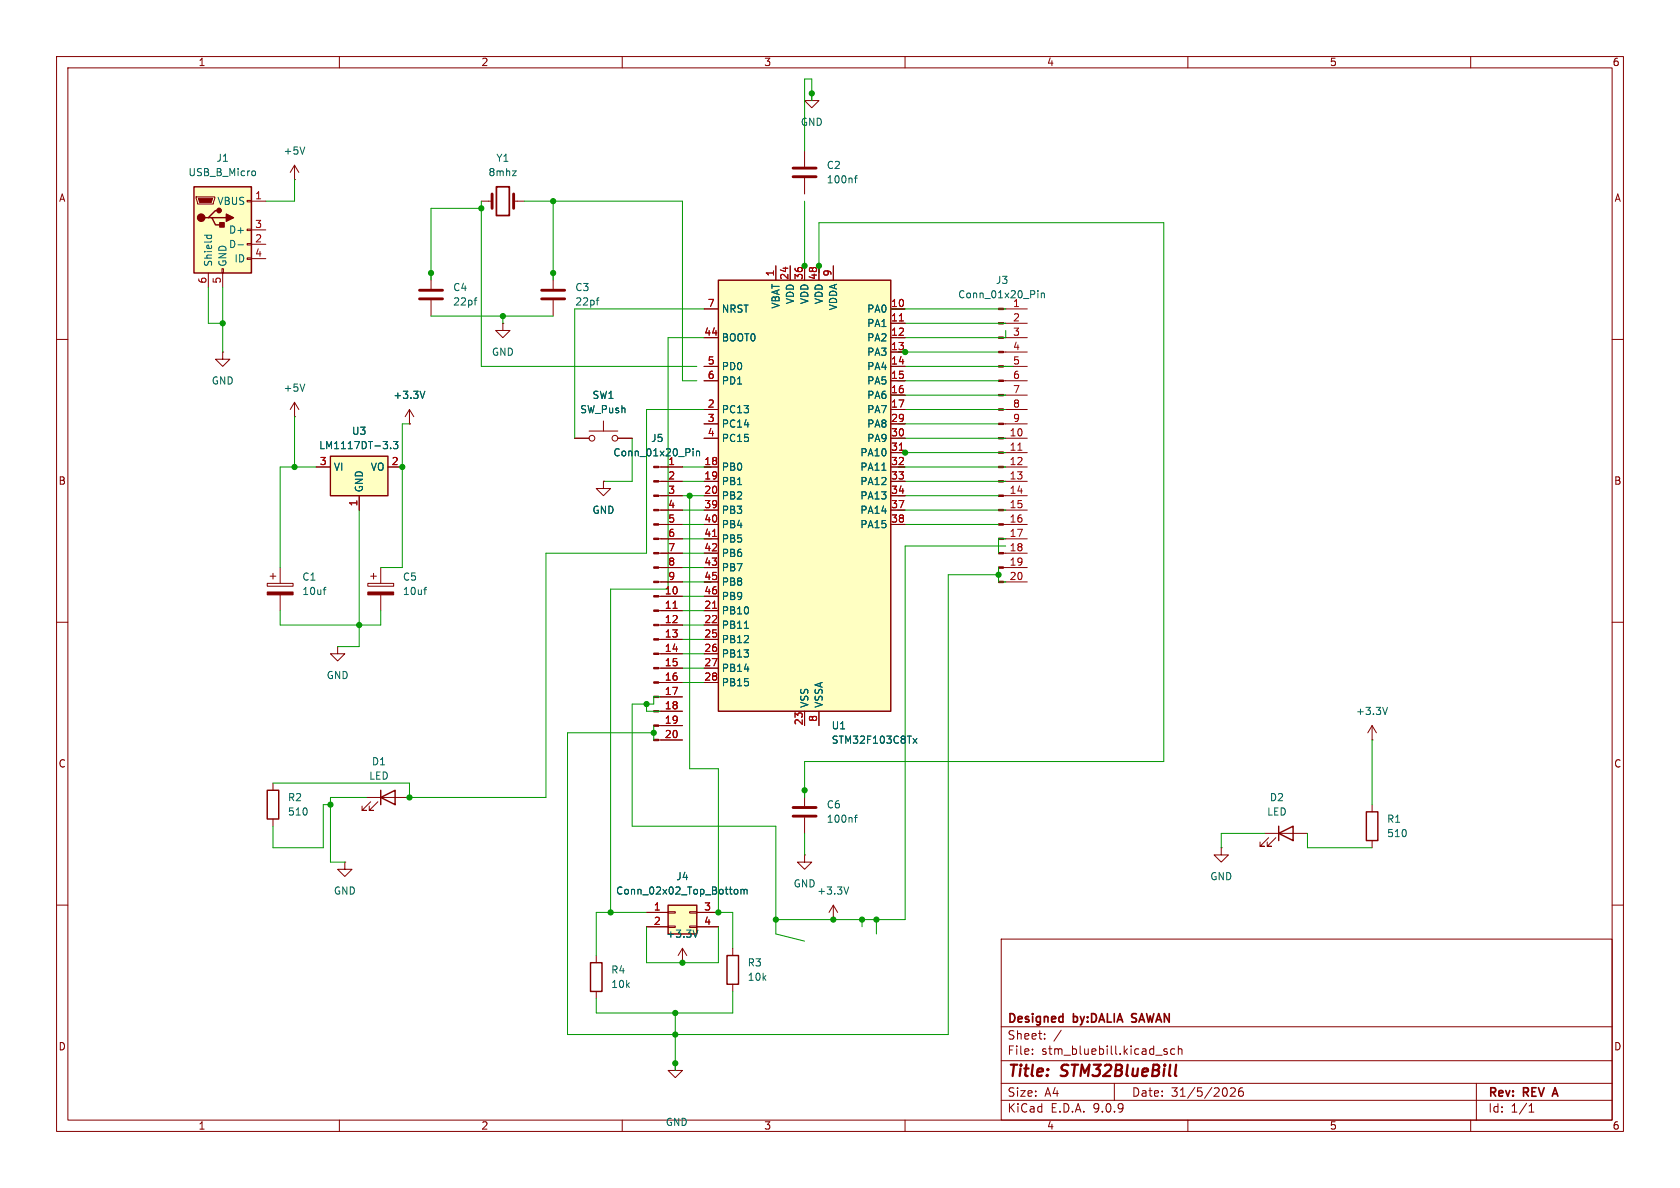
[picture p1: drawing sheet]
<svg xmlns="http://www.w3.org/2000/svg" width="297mm" height="210mm" viewBox="0 0 297 210" stroke-linecap="round" stroke-linejoin="round" font-family="sans-serif">
<g fill="none" stroke="#840000" stroke-width=".18">
<path d="M10 10h277v190h-277zM12 12h273v186h-273zM60 10v2M110 10v2M160 10v2M210 10v2M260 10v2M10 60h2M285 60h2M10 110h2M285 110h2M10 160h2"/>
<path d="M177 166h108v32h-108zM285 160h2M60 198v2M110 198v2M160 198v2M177 194.5h108M177 191.5h108M177 187.5h108M177 181.5h108M182.5 186.3v.1M182.5 185.5v.1M184.7 183.6v.1"/>
<path d="M184.7 182.8v.1M187.6 182.1l-1.3 2M197 191.5v3M206.3 185.5l-.3-.1-.3 .2 .1 .2 .5 .2v.3h-.6M207.7 185.5l-.5-.1-.2 .3v.4l.1 .2h.6M208.3 185.5l.2-.1 .4 .1 .1 .9M208.3 184.9v1.5M210 198v2M217.5 192.4l.6-.1 .2 .1 .1 .3-.9 1.1h.9M219.7 192.3a.59 .59 0 0 0-.7 .6v.6l.1 .2 .4 .1 .2-.1 .1-.5-.1-.3h-.5l-.2 .3M260 198v2M261 191.5v6.5"/>
<path d="M270.3 196.6h.9M270.3 195.5l.4-.4v1.5"/>
</g>
<path d="M274.6 193.4h.7M274.9 192.3l-.5 1.5" fill="none" stroke="#840000" stroke-width=".3"/>
<path d="M58.4 80.6h10.2v7h-10.2z" fill="#ffffc2"/>
<path d="M58.4 80.6h10.2v7h-10.2zM67.3 139.7v2.5M67.3 141l2.5-1.3v2.5zM241.6 143.5h2v5.1h-2zM128.5 168.9h2.1v5.1h-2.1z" fill="none" stroke="#840000" stroke-width=".25"/>
<g fill="none" stroke="#840000" stroke-width=".18">
<path d="M143.5 16.5v1.3h1.3l-1.3 1.3-1.3-1.3h1.3M143.5 16.5h.1M85.1 35.6h1.9M90.8 35.6h1.9M142.2 26.7v2.8M142.2 31.5v2.8M88.9 57.2v1.2h1.3l-1.3 1.3-1.3-1.3h1.3M88.9 57.2h.1M97.8 48.3v2.8M97.8 53.1v2.8M39.4 62.2v1.3h1.2l-1.2 1.3-1.3-1.3h1.3M39.4 62.2h.1"/>
<path d="M52.1 73.7h.1M52.1 71.1l-.8 1.3M52.1 71.1l.7 1.3M52.1 71.1v2.6M72.4 74.9h.1M72.4 72.4l-.8 1.3M72.4 72.4l.8 1.3M72.4 72.4v2.5M55.9 82.6h2.5M63.5 87.6v2.6M68.6 82.6h2.5M242.6 130.8h.1"/>
<path d="M242.6 128.3v2.5M242.6 128.3l-.8 1.2M242.6 128.3l.7 1.2M61 152.4v1.3h1.2l-1.2 1.2-1.3-1.2h1.3M61 152.4h.1M64.8 141h7.6M65.5 141.7l-1.5 1.6h.8h-.8v-.8M66.8 141.7l-1.5 1.6h.7h-.7v-.8M142.2 151.1v1.3h1.3l-1.3 1.3-1.2-1.3h1.2M142.2 151.1h.1M242.6 142.2v1.3M242.6 148.6v1.3"/>
<path d="M120.6 170.2h.1M120.6 167.6l-.7 1.3M120.6 167.6l.8 1.3M120.6 167.6v2.6M129.5 167.6v1.3M129.5 174v1.3M119.4 188v1.2h1.2l-1.2 1.3-1.3-1.3h1.3M119.4 188h.1"/>
</g>
<path d="M90.6 30.2h.7l-.7 .9h.7M151.1 31.5h.4M151.5 31.1l-.3 .1v1.1M105.4 53.1h.5M105.9 52.6l-.3 .1M53.9 67.9l-.4 1.3M69.1 79.2v.1M69.5 78h.8l-.4 .5 .4 .2v.5l-.2 .1-.6-.1M75.1 69.2l-.4 1.2M245.3 125l-.4 1.3M123.4 164.4l-.5 1.3" fill="none" stroke="#006464" stroke-width=".18"/>
<path d="M87 34.3v2.5M90.8 34.3v2.5M140.2 29.7h4.1M140.2 31.2h4.1M95.8 51.3h4M95.8 52.8h4" fill="none" stroke="#840000" stroke-width=".51"/>
<path d="M87.8 33h2.2v5.1h-2.2z" fill="none" stroke="#840000" stroke-width=".3"/>
<path d="M127 49.5h30.5v76.2h-30.5z" fill="#ffffc2"/>
<path d="M127 49.5h30.5v76.2h-30.5z" fill="none" stroke="#840000" stroke-width=".25"/>
<g fill="none" stroke="#840000" stroke-width=".18">
<path d="M124.5 54.6h2.5M124.5 59.7h2.5M137.2 47v2.5M139.7 47v2.5M142.2 47v2.5M144.8 47v2.5M147.3 47v2.5M157.5 54.6h2.5M157.5 59.7h2.5M157.5 57.2h2.5M177.4 54.6h4.2M177.4 59.7h4.2"/>
<path d="M177.4 57.2h4.2M124.5 64.8h2.5M124.5 67.3h2.5M124.5 72.4h2.5M124.5 74.9h2.5M124.5 77.5h2.5M157.5 64.8h2.5M157.5 67.3h2.5M157.5 72.4h2.5M157.5 74.9h2.5M157.5 77.5h2.5M157.5 62.2h2.5"/>
<path d="M157.5 69.9h2.5M177.4 64.8h4.2M177.4 67.3h4.2M177.4 72.4h4.2M177.4 74.9h4.2M177.4 77.5h4.2M177.4 62.2h4.2M177.4 69.9h4.2M124.5 82.6h2.5M124.5 85.1h2.5M124.5 87.6h2.5M124.5 90.2h2.5"/>
<path d="M124.5 92.7h2.5M124.5 95.3h2.5M124.5 97.8h2.5M157.5 82.6h2.5M157.5 85.1h2.5M157.5 87.6h2.5M157.5 90.2h2.5M157.5 92.7h2.5M157.5 80h2.5M177.4 82.6h4.2M177.4 85.1h4.2M177.4 87.6h4.2"/>
<path d="M177.4 90.2h4.2M177.4 92.7h4.2M177.4 95.3h4.2M177.4 97.8h4.2M177.4 80h4.2M124.5 100.3h2.5M124.5 102.9h2.5M124.5 105.4h2.5M124.5 108h2.5M124.5 110.5h2.5M124.5 113h2.5M124.5 115.6h2.5"/>
<path d="M124.5 118.1h2.5M177.4 100.3h4.2M177.4 102.9h4.2M124.5 120.7h2.5M142.2 125.7v2.6M144.8 125.7v2.6"/>
</g>
<path d="M159 56.7h.7M159 79.6h.7M179.9 79.6h.8M126 94.8h.7M126 107.5h.7" fill="none" stroke="#a90000" stroke-width=".18"/>
<path d="M183.5 51.4v.1M183.5 51.8v.8M184.1 51.8v.8M184.1 51.9l.2-.1 .3 .1v.7M155.9 83.1h.7M131.6 111.1h.7M161.4 130.5l.7 .9M162.1 130.5l-.7 .9" fill="none" stroke="#006464" stroke-width=".18"/>
<g fill="#840000" stroke="#840000" stroke-width=".18">
<path d="M176.5 54.5h.9v.2h-.9z"/>
<path d="M176.5 57h.9v.3h-.9z"/>
<path d="M176.5 59.6h.9v.2h-.9z"/>
<path d="M176.5 62.1h.9v.3h-.9z"/>
<path d="M176.5 64.6h.9v.3h-.9z"/>
<path d="M176.5 67.2h.9v.2h-.9z"/>
<path d="M176.5 69.7h.9v.3h-.9z"/>
<path d="M176.5 72.3h.9v.2h-.9z"/>
<path d="M176.5 74.8h.9v.3h-.9z"/>
<path d="M176.5 77.3h.9v.3h-.9z"/>
<path d="M176.5 79.9h.9v.2h-.9z"/>
<path d="M176.5 82.4h.9v.3h-.9z"/>
<path d="M176.5 85h.9v.2h-.9z"/>
<path d="M176.5 87.5h.9v.3h-.9z"/>
<path d="M176.5 90h.9v.3h-.9z"/>
<path d="M176.5 92.6h.9v.2h-.9z"/>
<path d="M176.5 95.1h.9v.3h-.9z"/>
<path d="M176.5 97.7h.9v.2h-.9z"/>
<path d="M176.5 100.2h.9v.3h-.9z"/>
<path d="M176.5 102.7h.9v.3h-.9z"/>
</g>
<path d="M34.3 33h10.1v15.3h-10.1z" fill="#ffffc2"/>
<path d="M34.3 33h10.1v15.3h-10.1zM36.8 38.5h.7l.6 1.3h1.3M37.5 38.5h2.5M38.7 37.2h-.6l-1.3 1.3h-.6M104.4 170.2h2v5.1h-2z" fill="none" stroke="#840000" stroke-width=".25"/>
<g fill="none" stroke="#840000" stroke-width=".18">
<path d="M34.7 34.8h3.3v.3l-.3 1h-2.8zM43.7 35.4h.7v.3h-.7zM44.4 35.6h2.6M36.8 48.3v2.5M39.2 47.5h.3v.8h-.3zM39.4 48.3v2.5M43.7 40.5h.7v.3h-.7zM43.7 43.1h.7v.2h-.7zM43.7 45.6h.7v.2h-.7zM44.4 40.6h2.6M44.4 43.2h2.6M44.4 45.7h2.6"/>
<path d="M105.4 168.9v1.3M105.4 175.3v1.2"/>
</g>
<path d="M35.1 35.1h2.5l-.3 .7h-2z" fill="#840000" stroke="#840000" stroke-width=".18"/>
<g fill="#840000" stroke="#840000" stroke-width=".25">
<path d="M38.9 39.4h.7v.7h-.7z"/>
<path d="M40 37.8l1.3 .7-1.3 .6z"/>
<circle cx="35.6" cy="38.5" r=".63"/>
<circle cx="38.7" cy="37.2" r=".38"/>
</g>
<path d="M44.8 30.2l.3 .1 .1 .2-.1 .4-.3 .2M36.1 41.6h1.3M36.6 41.6v.3M37.3 41.6l.1 .3M42.1 43.3h.9" fill="none" stroke="#006464" stroke-width=".18"/>
<path d="M118.1 160h5.1v5.1h-5.1z" fill="#ffffc2"/>
<path d="M47.2 139.7h2.1v5.1h-2.1zM226.1 147.3l2.5-1.2v2.5zM226.1 146.1v2.5M118.1 160h5.1v5.1h-5.1z" fill="none" stroke="#840000" stroke-width=".25"/>
<g fill="none" stroke="#840000" stroke-width=".18">
<path d="M52.1 31.8h.1M52.1 29.2l-.8 1.3M52.1 29.2l.7 1.3M52.1 29.2v2.6M76.2 48.3v2.8M76.2 53.1v2.8M124.5 54.6h2.5M124.5 59.7h2.5M137.2 47v2.5M139.7 47v2.5M142.2 47v2.5M144.8 47v2.5"/>
<path d="M147.3 47v2.5M157.5 54.6h2.5M157.5 59.7h2.5M157.5 57.2h2.5M72.4 74.9h.1M101.6 77.5h2.5M104.1 76.2h5.1M106.7 74.4v1.8M109.2 77.5h2.6M124.5 77.5h2.5M124.5 64.8h2.5M124.5 67.3h2.5"/>
<path d="M124.5 72.4h2.5M124.5 74.9h2.5M157.5 77.5h2.5M157.5 64.8h2.5M157.5 67.3h2.5M157.5 72.4h2.5M157.5 74.9h2.5M157.5 62.2h2.5M157.5 69.9h2.5M55.9 82.6h2.5M63.5 87.6v2.6M68.6 82.6h2.5"/>
<path d="M106.7 85.1v1.3h1.2l-1.2 1.2-1.3-1.2h1.3M106.7 85.1h.1M116.4 82.6h4.2M116.4 85.1h4.2M116.4 87.6h4.2M116.4 90.2h4.2M116.4 92.7h4.2M116.4 95.3h4.2M116.4 97.8h4.2M124.5 82.6h2.5M124.5 85.1h2.5M124.5 87.6h2.5"/>
<path d="M124.5 90.2h2.5M124.5 92.7h2.5M124.5 95.3h2.5M124.5 97.8h2.5M157.5 82.6h2.5M157.5 85.1h2.5M157.5 87.6h2.5M157.5 90.2h2.5M157.5 92.7h2.5M157.5 80h2.5M47.2 103.1h4.6v.5h-4.6zM47.8 101.9h1"/>
<path d="M48.3 101.3v1.1M49.5 100.3v2.8M49.5 105.2v2.8M59.7 114.3v1.3h1.3l-1.3 1.2-1.3-1.2h1.3M59.7 114.3h.1M65 103.1h4.6v.5h-4.6zM65.5 101.9h1M66 101.3v1.1M67.3 100.3v2.8M67.3 105.2v2.8M116.4 100.3h4.2M116.4 102.9h4.2"/>
<path d="M116.4 105.4h4.2M116.4 108h4.2M116.4 110.5h4.2M116.4 113h4.2M116.4 115.6h4.2M116.4 118.1h4.2M124.5 100.3h2.5M124.5 102.9h2.5M124.5 105.4h2.5M124.5 108h2.5M124.5 110.5h2.5M124.5 113h2.5"/>
<path d="M124.5 115.6h2.5M124.5 118.1h2.5M48.3 138.4v1.3M116.4 120.7h4.2M116.4 123.2h4.2M116.4 125.7h4.2M116.4 128.3h4.2M116.4 130.8h4.2M124.5 120.7h2.5M142.2 125.7v2.6M142.2 139.7v2.8M144.8 125.7v2.6"/>
<path d="M48.3 144.8v1.3M142.2 144.5v2.8M215.9 149.9v1.2h1.3l-1.3 1.3-1.3-1.3h1.3M215.9 149.9h.1M223.5 147.3h7.6M224.3 148.1l-1.5 1.5h.7h-.7v-.8M225.6 148.1l-1.6 1.5h.8h-.8v-.8M114.3 161.3h3.8M114.3 163.8h3.8M118.1 161.2h1.3v.2h-1.3zM118.1 163.7h1.3v.3h-1.3zM120.6 170.2h.1"/>
<path d="M121.9 161.2h1.3v.2h-1.3zM121.9 163.7h1.3v.3h-1.3zM123.2 161.3h3.8M123.2 163.8h3.8M147.3 162.6h.1M147.3 160l-.7 1.3M147.3 160l.8 1.3M147.3 160v2.6"/>
<circle cx="104.6" cy="77.5" r=".51"/>
<circle cx="108.7" cy="77.5" r=".51"/>
</g>
<g fill="none" stroke="#006464" stroke-width=".18">
<path d="M53.9 26l-.4 1.2M83.8 53.1h.5M84.3 52.6l-.2 .1M69.1 79.2v.1M69.5 78h.8l-.4 .5 .4 .2v.5l-.2 .1-.6-.1M75.1 69.2l-.4 1.2M122.5 79.3v.1M122.5 79.7v.9M123.1 79.7v.9M123.1 79.9l.2-.2 .3 .1 .1 .8M155.9 83.1h.7M57.1 104.3h.5"/>
<path d="M57.6 103.8l-.2 .1M74.9 104.3h.5M75.4 103.8l-.2 .1M131.6 111.1h.7M161.4 130.5l.7 .9M162.1 130.5l-.7 .9M129.9 157.3l.3-.1 .2 .3-.1 .5h-.4M131 157.3l.4-.1 .1 .2M131 157.2v.9M131.5 157.4l.2-.2 .3 .1 .1 .8M131.5 157.4v.7M150 156.8l-.4 1.3"/>
<path d="M151.1 144.5h.4M151.5 144.1l-.3 .2v1.1M123.4 164.4l-.5 1.3"/>
</g>
<g fill="#840000" stroke="#840000" stroke-width=".18">
<path d="M47.2 104.6h4.6v.6h-4.6z"/>
<path d="M115.6 82.4h.8v.3h-.8z"/>
<path d="M115.6 85h.8v.2h-.8z"/>
<path d="M115.6 87.5h.8v.3h-.8z"/>
<path d="M115.6 90h.8v.3h-.8z"/>
<path d="M115.6 92.6h.8v.2h-.8z"/>
<path d="M115.6 95.1h.8v.3h-.8z"/>
<path d="M115.6 97.7h.8v.2h-.8z"/>
<path d="M115.6 100.2h.8v.3h-.8z"/>
<path d="M115.6 102.7h.8v.3h-.8z"/>
<path d="M115.6 105.3h.8v.2h-.8z"/>
<path d="M115.6 107.8h.8v.3h-.8z"/>
<path d="M115.6 110.4h.8v.2h-.8z"/>
<path d="M115.6 112.9h.8v.3h-.8z"/>
<path d="M115.6 115.4h.8v.3h-.8z"/>
<path d="M115.6 118h.8v.2h-.8z"/>
<path d="M115.6 120.5h.8v.3h-.8z"/>
<path d="M115.6 123.1h.8v.2h-.8z"/>
<path d="M115.6 125.6h.8v.3h-.8z"/>
<path d="M115.6 128.1h.8v.3h-.8z"/>
<path d="M115.6 130.7h.8v.2h-.8z"/>
<path d="M65 104.6h4.6v.6h-4.6z"/>
</g>
<path d="M159 56.7h.7M159 79.6h.7M126 94.8h.7M119 107.5h.7M126 107.5h.7" fill="none" stroke="#a90000" stroke-width=".18"/>
<path d="M74.2 51.3h4M74.2 52.8h4M140.2 142.7h4.1M140.2 144.3h4.1" fill="none" stroke="#840000" stroke-width=".51"/>
<g fill="none" stroke="#009600" stroke-width=".18">
<path d="M143.5 17.8v-3.8h-1.3v12.7M52.1 31.8v3.8h-5.1M85.1 35.6v29.2h38.1M85.1 36.8h-8.9v12.7M92.7 35.6h27.9v31.7h2.6M97.8 35.6v13.9M142.2 35.6v12.7M36.8 50.8v6.4h2.6M39.4 50.8v11.4M76.2 55.9h21.6M88.9 55.9v1.3M124.5 54.6h-22.9v22.9"/>
<path d="M124.5 59.7h-6.4v44.4h-10.2v57.2M144.8 48.3v-8.9h60.9v95.2h-63.5v6.4M157.5 54.6h20.3M158.7 57.2h19.1M177.8 58.4v1.3h-19.1M52.1 73.7v8.9M72.4 74.9h-1.3v25.4h-3.8M111.8 77.5v7.6h-5.1M124.5 72.4h-10.2v25.4h-17.8v43.2h-24.1v-2.6h-24.1M157.5 69.9h20.3M158.7 64.8h20.4M158.7 67.3h17.8"/>
<path d="M158.7 72.4h19.1M158.7 74.9h17.8M158.7 77.5h19.1M158.7 62.2h17.8M55.9 82.6h-6.4v17.7M63.5 90.2v24.1h-3.8M120.6 82.6h5.1M120.6 97.8h5.1M120.6 92.7h3.9M120.6 85.1h3.9M120.6 90.2h3.9M120.6 87.6h3.9"/>
<path d="M120.6 95.3h5.1M121.9 87.6v48.3h5.1v25.4h2.5v6.3M158.7 82.6h19.1M158.7 92.7h17.8M158.7 85.1h19.1M158.7 90.2h19.1M158.7 87.6h17.8M158.7 80h19.1M177.8 95.3h-1.3v2.5M177.8 96.5h-17.8v66.1h-22.8M49.5 108v2.5h17.8v-2.5M120.6 102.9h5.1"/>
<path d="M120.6 100.3h3.9M120.6 110.5h3.9M120.6 113h3.9M120.6 118.1h3.9M120.6 115.6h3.9M120.6 108h3.9M120.6 105.4h5.1M176.5 100.3v2.6h1.3M176.5 101.6h-8.9v81.3h-67.3v-53.4h15.3M114.3 124.5v1.2h2.5M115.6 128.3v2.5M116.8 123.2h-1.2v1.3h-3.8v21.6h25.4v19l5 1.3"/>
<path d="M120.6 120.7h3.9M242.6 130.8v11.4M58.4 142.2h-1.3v7.7h-8.8v-3.8M64.8 141h-6.4v11.4h2.6M142.2 147.3v3.8M223.5 147.3h-7.6v2.6M231.1 147.3v2.6h11.5M114.3 163.8v6.4h12.7v-6.4M114.3 161.3h-8.9v7.6M119.4 179.1v10.1M129.5 175.3v3.8h-24.1v-2.6M152.4 162.6v1.2"/>
<path d="M154.9 162.6v2.5"/>
</g>
<g fill="#009600" stroke="#009600" stroke-width=".18">
<circle cx="97.8" cy="35.6" r=".46"/>
<circle cx="85.1" cy="36.8" r=".46"/>
<circle cx="97.8" cy="48.3" r=".46"/>
<circle cx="88.9" cy="55.9" r=".46"/>
<circle cx="76.2" cy="48.3" r=".46"/>
<circle cx="71.1" cy="82.6" r=".46"/>
<circle cx="52.1" cy="82.6" r=".46"/>
<circle cx="39.4" cy="57.2" r=".46"/>
<circle cx="63.5" cy="110.5" r=".46"/>
<circle cx="58.4" cy="142.2" r=".46"/>
<circle cx="72.4" cy="141" r=".46"/>
<circle cx="114.3" cy="124.5" r=".46"/>
<circle cx="121.9" cy="87.6" r=".46"/>
<circle cx="144.8" cy="47" r=".46"/>
<circle cx="143.5" cy="16.5" r=".46"/>
<circle cx="142.2" cy="47" r=".46"/>
<circle cx="115.6" cy="129.5" r=".46"/>
<circle cx="142.2" cy="139.7" r=".46"/>
<circle cx="176.5" cy="101.6" r=".46"/>
<circle cx="152.4" cy="162.6" r=".46"/>
<circle cx="154.9" cy="162.6" r=".46"/>
<circle cx="107.9" cy="161.3" r=".46"/>
<circle cx="120.6" cy="170.2" r=".46"/>
<circle cx="127" cy="161.3" r=".46"/>
<circle cx="137.2" cy="162.6" r=".46"/>
<circle cx="119.4" cy="179.1" r=".46"/>
<circle cx="119.4" cy="188" r=".46"/>
<circle cx="119.4" cy="182.9" r=".46"/>
<circle cx="147.3" cy="162.6" r=".46"/>
<circle cx="160" cy="80" r=".46"/>
<circle cx="160" cy="62.2" r=".46"/>
</g>
<g font-size="2.8" fill="#840000">
<text x="178" y="190.9">Title:</text>
<text x="187.7" y="190.9">STM32BlueBill</text>
</g>
<g font-size="2.1" fill="#840000">
<text x="178" y="184">Sheet:</text>
<text x="178" y="181.2">Designed</text>
<text x="189.8" y="181.2">by:DALIA SAWAN</text>
<text x="178" y="186.7">File:</text>
<text x="184.1" y="186.7">stm_bluebill.kicad_sch</text>
<text x="178" y="196.9">KiCad</text>
<text x="178" y="194.1">Size:</text>
<text x="184.7" y="194.1">A4</text>
<text x="185.7" y="196.9">E.D.A.</text>
<text x="193.3" y="196.9">9.0.9</text>
<text x="200" y="194.1">Date:</text>
<text x="207" y="194.1">31/5/2026</text>
<text x="263" y="194.3">Rev:</text>
<text x="263" y="196.9">Id:</text>
<text x="267.1" y="196.9">1/1</text>
<text x="269.4" y="194.3">REV</text>
<text x="275.3" y="194.3">A</text>
</g>
<g font-size="1.8" fill="#840000">
<text x="35" y="11.9">1</text>
<text x="85" y="11.9">2</text>
<text x="135" y="11.9">3</text>
<text x="185" y="11.9">4</text>
<text x="235" y="11.9">5</text>
<text x="285" y="11.9">6</text>
<text x="10.3" y="35.9">A</text>
<text x="285.3" y="35.9">A</text>
<text x="10.3" y="85.9">B</text>
<text x="285.3" y="85.9">B</text>
<text x="10.3" y="135.9">C</text>
<text x="285.3" y="135.9">C</text>
<text x="10.3" y="185.9">D</text>
<text x="285.3" y="185.9">D</text>
<text x="35" y="199.9">1</text>
<text x="85" y="199.9">2</text>
<text x="135" y="199.9">3</text>
<text x="185" y="199.9">4</text>
<text x="235" y="199.9">5</text>
<text x="285" y="199.9">6</text>
</g>
<g font-size="1.8" fill="#006464">
<text x="141.5" y="22.5">GND</text>
<text x="38.2" y="28.8">J1</text>
<text x="50" y="27.5">+5V</text>
<text x="87.6" y="28.8">Y1</text>
<text x="33.2" y="31.3">USB_B_Micro</text>
<text x="86.3" y="31.3">8mhz</text>
<text x="146.1" y="30.1">C2</text>
<text x="146.1" y="32.6">100nf</text>
<text x="38.3" y="36.4">VBUS</text>
<text x="40.4" y="41.5">D+</text>
<text x="37.7" y="47.2" transform="rotate(-90 37.7 47.2)">Shield</text>
<text x="40.2" y="47.2" transform="rotate(-90 40.2 47.2)">GND</text>
<text x="40.4" y="44">D-</text>
<text x="41.4" y="46.6">ID</text>
<text x="80" y="51.7">C4</text>
<text x="101.6" y="51.7">C3</text>
<text x="140.6" y="53.9" transform="rotate(-90 140.6 53.9)">VDD</text>
<text x="143.1" y="53.9" transform="rotate(-90 143.1 53.9)">VDD</text>
<text x="145.6" y="53.9" transform="rotate(-90 145.6 53.9)">VDD</text>
<text x="169.3" y="52.9">Conn_01x20_Pin</text>
<text x="176" y="50.4">J3</text>
<text x="80" y="54.2">22pf</text>
<text x="101.6" y="54.2">22pf</text>
<text x="127.5" y="55.5">NRST</text>
<text x="138" y="54.7" transform="rotate(-90 138 54.7)">VBAT</text>
<text x="148.2" y="55" transform="rotate(-90 148.2 55)">VDDA</text>
<text x="153.2" y="55.5">PA0</text>
<text x="153.2" y="58">PA1</text>
<text x="179" y="54.4">1</text>
<text x="86.9" y="63.1">GND</text>
<text x="127.5" y="60.6">BOOT0</text>
<text x="127.5" y="65.6">PD0</text>
<text x="153.2" y="60.6">PA2</text>
<text x="153.2" y="63.1">PA3</text>
<text x="153.2" y="65.6">PA4</text>
<text x="37.3" y="68.2">GND</text>
<text x="50" y="69.4">+5V</text>
<text x="69.4" y="70.7">+3.3V</text>
<text x="104.6" y="70.7">SW1</text>
<text x="127.5" y="68.2">PD1</text>
<text x="153.2" y="68.2">PA5</text>
<text x="153.2" y="70.7">PA6</text>
<text x="62.1" y="77.1">U3</text>
<text x="102.5" y="73.3">SW_Push</text>
<text x="127.5" y="73.3">PC13</text>
<text x="127.5" y="75.8">PC14</text>
<text x="153.2" y="73.3">PA7</text>
<text x="153.2" y="75.8">PA8</text>
<text x="56.3" y="79.6">LM1117DT-3.3</text>
<text x="58.9" y="83.4">VI</text>
<text x="65.4" y="83.4">VO</text>
<text x="108.3" y="80.9">Conn_01x20_Pin</text>
<text x="115" y="78.3">J5</text>
<text x="127.5" y="78.3">PC15</text>
<text x="127.5" y="83.4">PB0</text>
<text x="152" y="80.9">PA10</text>
<text x="152" y="83.4">PA11</text>
<text x="153.2" y="78.3">PA9</text>
<text x="64.4" y="87.1" transform="rotate(-90 64.4 87.1)">GND</text>
<text x="127.5" y="86">PB1</text>
<text x="127.5" y="88.5">PB2</text>
<text x="152" y="86">PA12</text>
<text x="152" y="88.5">PA13</text>
<text x="104.6" y="91">GND</text>
<text x="127.5" y="91">PB3</text>
<text x="127.5" y="93.6">PB4</text>
<text x="152" y="91">PA14</text>
<text x="152" y="93.6">PA15</text>
<text x="127.5" y="96.1">PB5</text>
<text x="127.5" y="98.7">PB6</text>
<text x="127.5" y="101.2">PB7</text>
<text x="53.3" y="102.8">C1</text>
<text x="53.3" y="105.4">10uf</text>
<text x="71.1" y="102.8">C5</text>
<text x="71.1" y="105.4">10uf</text>
<text x="127.5" y="103.7">PB8</text>
<text x="127.5" y="106.3">PB9</text>
<text x="127.5" y="108.8">PB10</text>
<text x="127.5" y="111.4">PB11</text>
<text x="127.5" y="113.9">PB12</text>
<text x="127.5" y="116.4">PB13</text>
<text x="127.5" y="119">PB14</text>
<text x="57.7" y="120.2">GND</text>
<text x="127.5" y="121.5">PB15</text>
<text x="143.1" y="125.2" transform="rotate(-90 143.1 125.2)">VSS</text>
<text x="145.6" y="125.2" transform="rotate(-90 145.6 125.2)">VSSA</text>
<text x="146.9" y="129.1">U1</text>
<text x="146.9" y="131.7">STM32F103C8Tx</text>
<text x="239.6" y="126.6">+3.3V</text>
<text x="65.7" y="135.5">D1</text>
<text x="50.8" y="141.8">R2</text>
<text x="65.2" y="138">LED</text>
<text x="146.1" y="143.1">C6</text>
<text x="224.4" y="141.8">D2</text>
<text x="50.8" y="144.4">510</text>
<text x="146.1" y="145.6">100nf</text>
<text x="223.9" y="144.4">LED</text>
<text x="245.1" y="145.6">R1</text>
<text x="245.1" y="148.2">510</text>
<text x="119.5" y="155.8">J4</text>
<text x="213.9" y="155.8">GND</text>
<text x="58.9" y="158.3">GND</text>
<text x="108.8" y="158.3">Conn_02x02_Top_Bottom</text>
<text x="140.2" y="157.1">GND</text>
<text x="144.4" y="158.3">+3.3V</text>
<text x="117.7" y="166">+3.3V</text>
<text x="108" y="172.3">R4</text>
<text x="132.1" y="171">R3</text>
<text x="132.1" y="173.6">10k</text>
<text x="108" y="174.9">10k</text>
<text x="117.6" y="199.2">GND</text>
</g>
<g font-size="1.8" fill="#a90000">
<text x="45" y="35.3">1</text>
<text x="45" y="40.4">3</text>
<text x="45" y="42.9">2</text>
<text x="45" y="45.5">4</text>
<text x="36.6" y="50.2" transform="rotate(-90 36.6 50.2)">6</text>
<text x="39.1" y="50.2" transform="rotate(-90 39.1 50.2)">5</text>
<text x="136.9" y="49" transform="rotate(-90 136.9 49)">1</text>
<text x="139.4" y="49.6" transform="rotate(-90 139.4 49.6)">24</text>
<text x="142" y="49.6" transform="rotate(-90 142 49.6)">36</text>
<text x="144.5" y="49.6" transform="rotate(-90 144.5 49.6)">48</text>
<text x="147.1" y="49" transform="rotate(-90 147.1 49)">9</text>
<text x="124.4" y="59.4">44</text>
<text x="125" y="54.4">7</text>
<text x="157.4" y="54.4">10</text>
<text x="157.4" y="56.9">11</text>
<text x="157.4" y="59.4">12</text>
<text x="179" y="56.9">2</text>
<text x="179" y="59.4">3</text>
<text x="125" y="64.5">5</text>
<text x="157.4" y="62">13</text>
<text x="157.4" y="64.5">14</text>
<text x="179" y="62">4</text>
<text x="179" y="64.5">5</text>
<text x="125" y="67.1">6</text>
<text x="157.4" y="67.1">15</text>
<text x="157.4" y="69.6">16</text>
<text x="179" y="67.1">6</text>
<text x="179" y="69.6">7</text>
<text x="125" y="72.1">2</text>
<text x="125" y="74.7">3</text>
<text x="125" y="77.2">4</text>
<text x="157.4" y="72.1">17</text>
<text x="157.4" y="74.7">29</text>
<text x="157.4" y="77.2">30</text>
<text x="178.4" y="77.2">10</text>
<text x="179" y="72.1">8</text>
<text x="179" y="74.7">9</text>
<text x="56.4" y="82.3">3</text>
<text x="69.1" y="82.3">2</text>
<text x="118" y="82.3">1</text>
<text x="124.4" y="82.3">18</text>
<text x="157.4" y="79.8">31</text>
<text x="157.4" y="82.3">32</text>
<text x="178.4" y="79.8">11</text>
<text x="178.4" y="82.3">12</text>
<text x="63.2" y="89.6" transform="rotate(-90 63.2 89.6)">1</text>
<text x="118" y="84.8">2</text>
<text x="118" y="87.4">3</text>
<text x="118" y="89.9">4</text>
<text x="124.4" y="84.8">19</text>
<text x="124.4" y="87.4">20</text>
<text x="124.4" y="89.9">39</text>
<text x="157.4" y="84.8">33</text>
<text x="157.4" y="87.4">34</text>
<text x="157.4" y="89.9">37</text>
<text x="178.4" y="84.8">13</text>
<text x="178.4" y="87.4">14</text>
<text x="178.4" y="89.9">15</text>
<text x="118" y="92.5">5</text>
<text x="118" y="95">6</text>
<text x="124.4" y="92.5">40</text>
<text x="124.4" y="95">41</text>
<text x="157.4" y="92.5">38</text>
<text x="178.4" y="92.5">16</text>
<text x="178.4" y="95">17</text>
<text x="118" y="97.5">7</text>
<text x="118" y="100.1">8</text>
<text x="124.4" y="97.5">42</text>
<text x="124.4" y="100.1">43</text>
<text x="178.4" y="97.5">18</text>
<text x="178.4" y="100.1">19</text>
<text x="117.4" y="105.2">10</text>
<text x="117.4" y="107.7">11</text>
<text x="118" y="102.6">9</text>
<text x="124.4" y="102.6">45</text>
<text x="124.4" y="105.2">46</text>
<text x="124.4" y="107.7">21</text>
<text x="178.4" y="102.6">20</text>
<text x="117.4" y="110.2">12</text>
<text x="117.4" y="112.8">13</text>
<text x="124.4" y="110.2">22</text>
<text x="124.4" y="112.8">25</text>
<text x="117.4" y="115.3">14</text>
<text x="117.4" y="117.9">15</text>
<text x="124.4" y="115.3">26</text>
<text x="124.4" y="117.9">27</text>
<text x="117.4" y="120.4">16</text>
<text x="117.4" y="122.9">17</text>
<text x="117.4" y="125.5">18</text>
<text x="124.4" y="120.4">28</text>
<text x="117.4" y="128">19</text>
<text x="117.4" y="130.6">20</text>
<text x="142" y="128.3" transform="rotate(-90 142 128.3)">23</text>
<text x="144.5" y="127.7" transform="rotate(-90 144.5 127.7)">8</text>
<text x="115.5" y="161">1</text>
<text x="124.4" y="161">3</text>
<text x="115.5" y="163.6">2</text>
<text x="124.4" y="163.6">4</text>
</g>
</svg>
